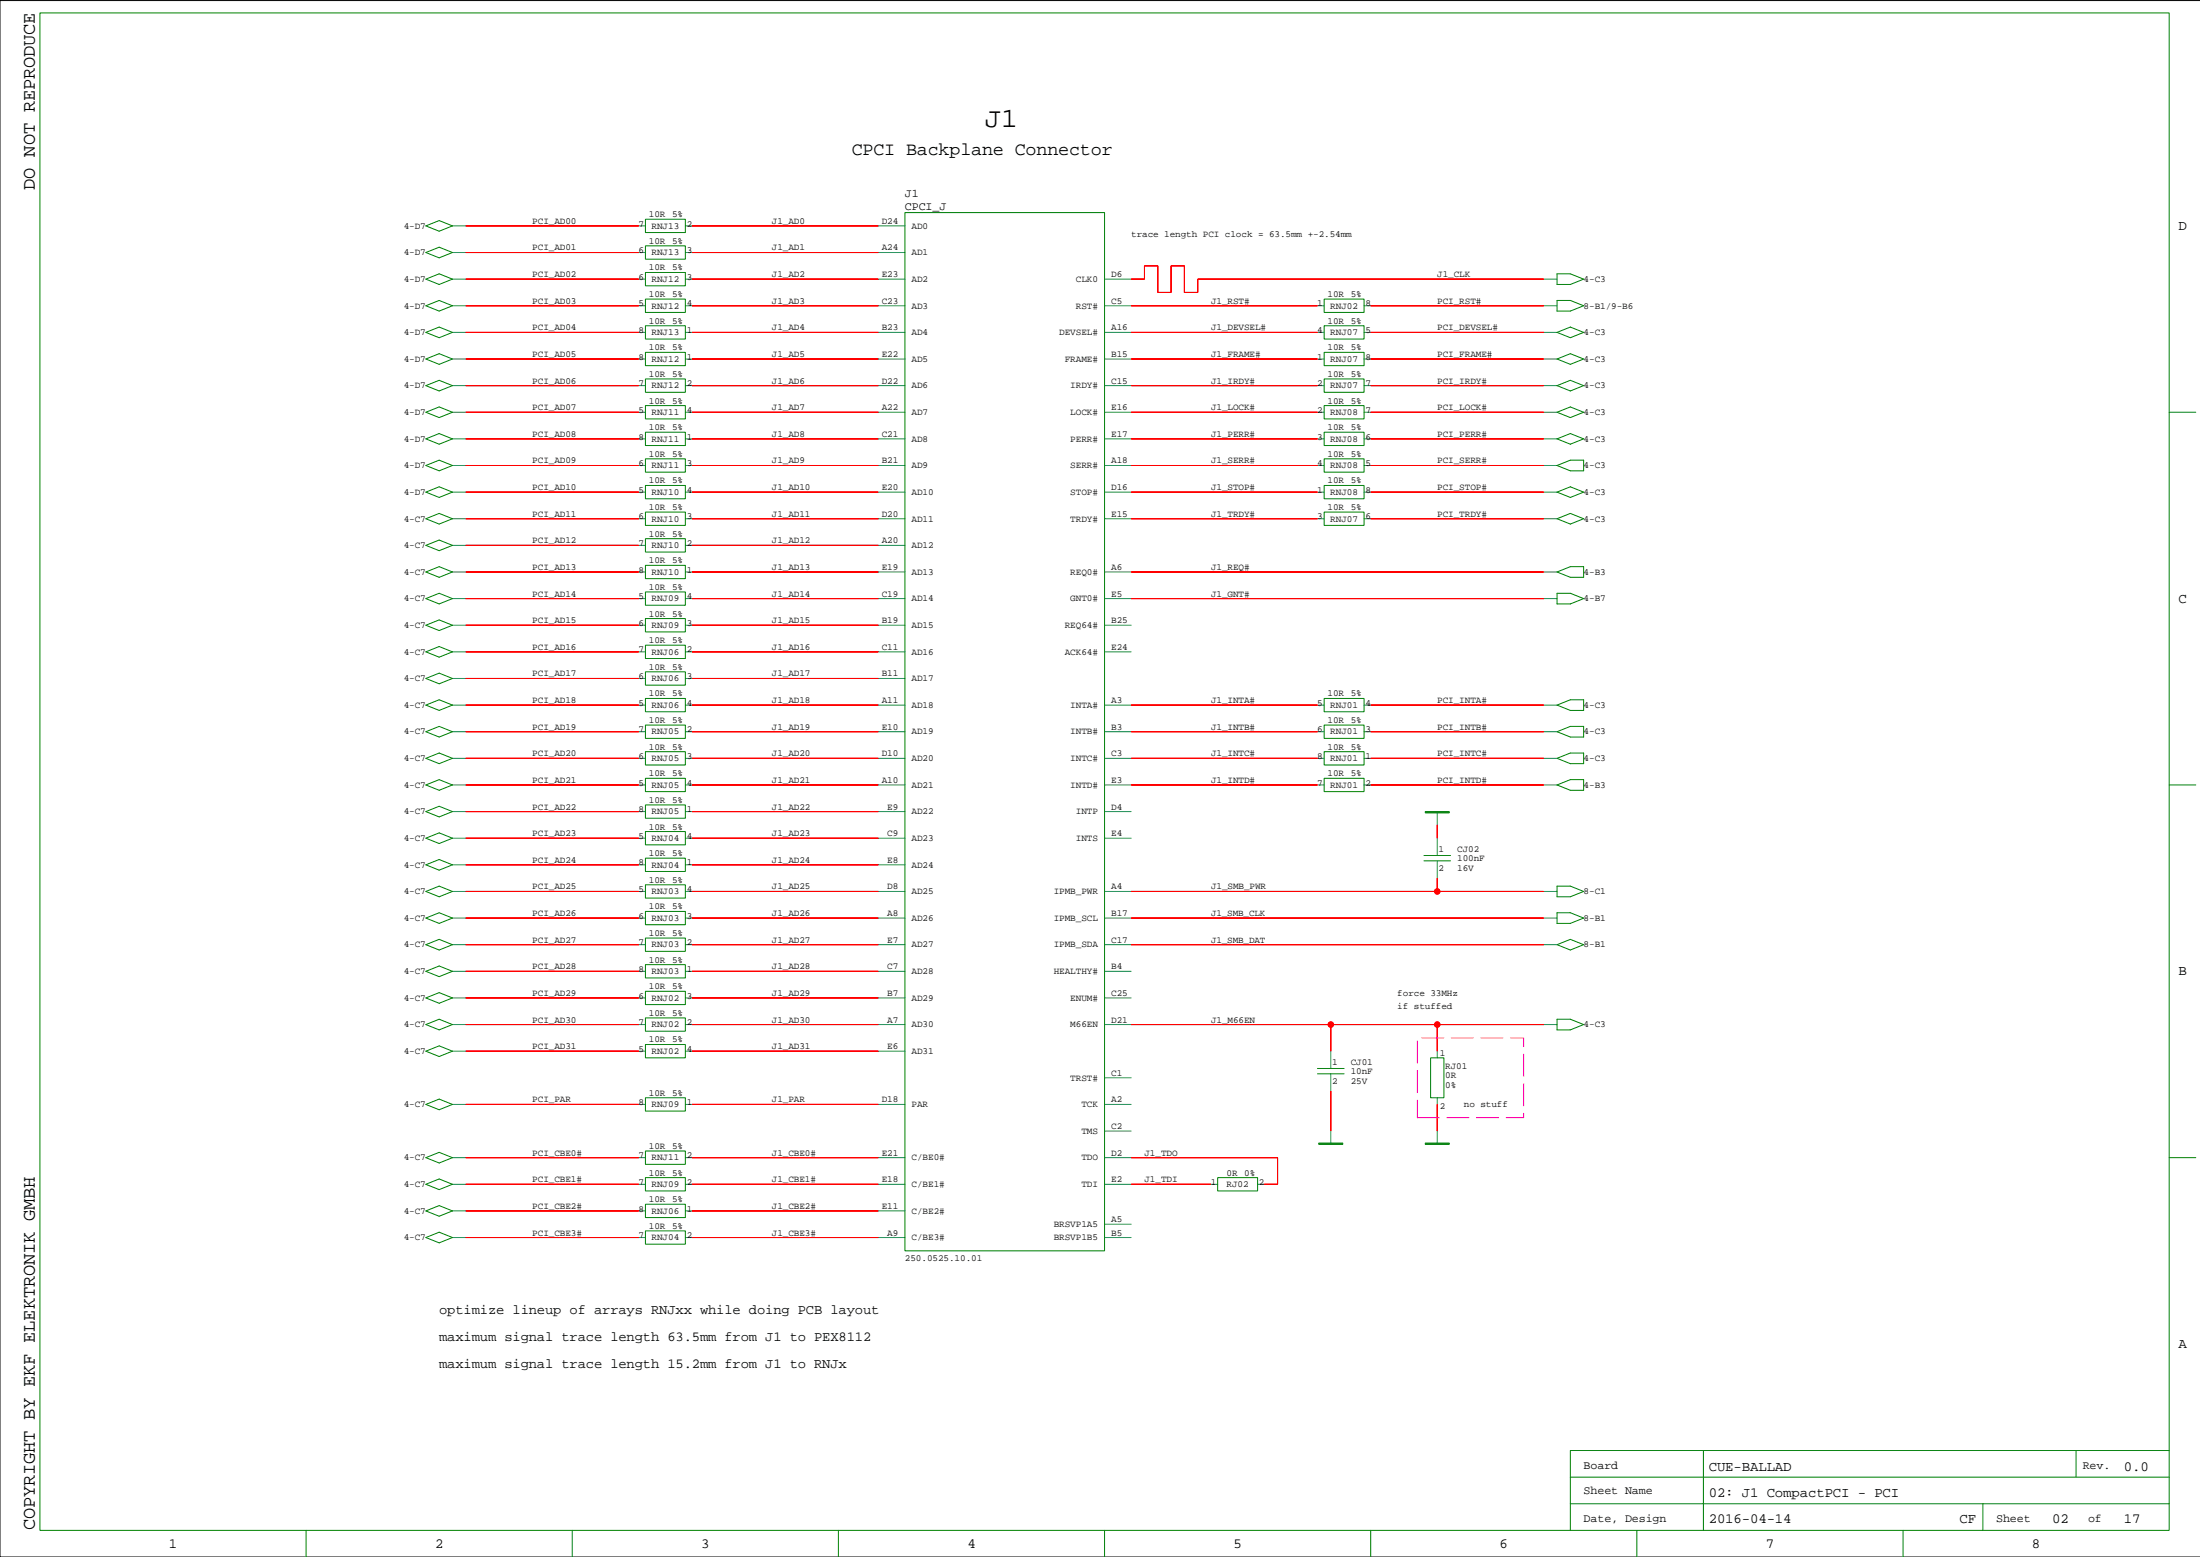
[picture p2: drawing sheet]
<svg xmlns="http://www.w3.org/2000/svg" width="420mm" height="297mm" viewBox="0 0 420 297" stroke-linecap="round" stroke-linejoin="round" font-family="sans-serif">
<path d="M419.9 .1h-419.9v296.9h419.9" fill="none" stroke="#000" stroke-width=".19"/>
<g fill="none" stroke="#008200" stroke-width=".19">
<path d="M7.6 2.5h406.3v289.5h-406.3zM413.9 78.6h5.1M413.9 149.8h5.1M413.9 220.9h5.1M325 276.7v15.3M396.1 276.7v5.1M413.9 276.7h-114.2v15.3M58.4 292v5M109.2 292v5M160 292v5M210.8 292v5M261.6 292v5"/>
<path d="M299.7 281.8h114.2M299.7 286.9h114.2M312.3 292v5M363.1 292v5M378.4 286.9v5.1"/>
</g>
<g fill="none" stroke="#007d7b" stroke-width=".19">
<path d="M86.3 43.1h2.6M86.3 48.2h2.6M86.3 53.3h2.6M86.3 58.3h2.6M294.6 53.3h2.5M294.6 58.3h2.5M86.3 63.4h2.6M86.3 68.5h2.6M86.3 73.6h2.6M86.3 78.6h2.6M294.6 63.4h2.5M294.6 68.5h2.5"/>
<path d="M294.6 73.6h2.5M294.6 78.6h2.5M86.3 83.7h2.6M86.3 88.8h2.6M86.3 93.9h2.6M86.3 99h2.6M294.6 83.7h2.5M294.6 88.8h2.5M294.6 93.9h2.5M294.6 99h2.5M86.3 104h2.6M86.3 109.1h2.6"/>
<path d="M86.3 114.2h2.6M86.3 119.3h2.6M294.6 109.1h2.5M294.6 114.2h2.5M86.3 124.4h2.6M86.3 129.4h2.6M86.3 134.5h2.6M86.3 139.6h2.6M294.6 134.5h2.5M294.6 139.6h2.5M86.3 144.7h2.6M86.3 149.8h2.6"/>
<path d="M86.3 154.8h2.6M86.3 159.9h2.6M294.6 144.7h2.5M294.6 149.8h2.5M86.3 175.1h2.6M86.3 165h2.6M86.3 170.1h2.6M294.6 175.1h2.5M294.6 170.1h2.5M86.3 180.2h2.6M86.3 185.3h2.6M86.3 190.4h2.6"/>
<path d="M86.3 195.5h2.6M294.6 180.2h2.5M294.6 195.5h2.5M86.3 200.5h2.6M86.3 210.7h2.6M86.3 220.9h2.6M86.3 225.9h2.6M86.3 231h2.6M86.3 236.1h2.6"/>
</g>
<g fill="none" stroke="#007d00" stroke-width=".19">
<path d="M81.3 43.1l2.5-1 2.5 1-2.5 1zM81.3 48.2l2.5-1 2.5 1-2.5 1zM81.3 53.3l2.5-1.1 2.5 1.1-2.5 1zM81.3 58.3l2.5-1 2.5 1-2.5 1zM297.1 52.2h2.6l2.5 1.1-2.5 1h-2.6zM297.1 57.3h2.6l2.5 1-2.5 1h-2.6zM81.3 63.4l2.5-1 2.5 1-2.5 1zM81.3 68.5l2.5-1 2.5 1-2.5 1zM81.3 73.6l2.5-1 2.5 1-2.5 1zM81.3 78.6l2.5-1 2.5 1-2.5 1.1zM297.1 63.4l2.6-1 2.5 1-2.5 1zM297.1 68.5l2.6-1 2.5 1-2.5 1z"/>
<path d="M297.1 73.6l2.6-1 2.5 1-2.5 1zM297.1 78.6l2.6-1 2.5 1-2.5 1.1zM81.3 83.7l2.5-1 2.5 1-2.5 1zM81.3 88.8l2.5-1 2.5 1-2.5 1zM81.3 93.9l2.5-1 2.5 1-2.5 1zM81.3 99l2.5-1.1 2.5 1.1-2.5 1zM297.1 83.7l2.6-1 2.5 1-2.5 1zM297.1 88.8l2.6-1h2.5v2h-2.5zM297.1 93.9l2.6-1 2.5 1-2.5 1zM297.1 99l2.6-1.1 2.5 1.1-2.5 1zM81.3 104l2.5-1 2.5 1-2.5 1.1zM81.3 109.1l2.5-1 2.5 1-2.5 1z"/>
<path d="M81.3 114.2l2.5-1 2.5 1-2.5 1zM81.3 119.3l2.5-1 2.5 1-2.5 1zM297.1 113.2h2.6l2.5 1-2.5 1h-2.6zM297.1 109.1l2.6-1h2.5v2h-2.5zM81.3 124.4l2.5-1.1 2.5 1.1-2.5 1zM81.3 129.4l2.5-1 2.5 1-2.5 1.1zM81.3 134.5l2.5-1 2.5 1-2.5 1zM81.3 139.6l2.5-1 2.5 1-2.5 1zM297.1 134.5l2.6-1h2.5v2h-2.5zM297.1 139.6l2.6-1h2.5v2h-2.5zM81.3 144.7l2.5-1 2.5 1-2.5 1zM81.3 149.8l2.5-1.1 2.5 1.1-2.5 1z"/>
<path d="M81.3 154.8l2.5-1 2.5 1-2.5 1zM81.3 159.9l2.5-1 2.5 1-2.5 1zM297.1 144.7l2.6-1h2.5v2h-2.5zM297.1 149.8l2.6-1.1h2.5v2.1h-2.5zM81.3 165l2.5-1 2.5 1-2.5 1zM81.3 170.1l2.5-1 2.5 1-2.5 1zM81.3 175.1l2.5-1 2.5 1-2.5 1.1zM297.1 169.1h2.6l2.5 1-2.5 1h-2.6zM297.1 174.1h2.6l2.5 1-2.5 1.1h-2.6zM81.3 180.2l2.5-1 2.5 1-2.5 1zM81.3 185.3l2.5-1 2.5 1-2.5 1zM81.3 190.4l2.5-1 2.5 1-2.5 1z"/>
<path d="M81.3 195.5l2.5-1.1 2.5 1.1-2.5 1zM297.1 194.4h2.6l2.5 1.1-2.5 1h-2.6zM297.1 180.2l2.6-1 2.5 1-2.5 1zM81.3 200.5l2.5-1 2.5 1-2.5 1.1zM81.3 210.7l2.5-1 2.5 1-2.5 1zM81.3 220.9l2.5-1.1 2.5 1.1-2.5 1zM81.3 225.9l2.5-1 2.5 1-2.5 1.1zM81.3 231l2.5-1 2.5 1-2.5 1zM81.3 236.1l2.5-1 2.5 1-2.5 1z"/>
</g>
<g fill="none" stroke="#008080" stroke-width=".19">
<path d="M121.9 43.1h1.3M121.9 48.2h1.3M121.9 53.3h1.3M121.9 58.3h1.3M130.8 43.1h1.3M130.8 48.2h1.3M130.8 53.3h1.3M130.8 58.3h1.3M167.6 43.1h5.1M167.6 48.2h5.1M167.6 53.3h5.1M167.6 58.3h5.1"/>
<path d="M210.8 53.3h5.1M210.8 58.3h5.1M251.4 58.3h1.3M260.3 58.3h1.3M121.9 63.4h1.3M121.9 68.5h1.3M121.9 73.6h1.3M121.9 78.6h1.3M130.8 63.4h1.3M130.8 68.5h1.3M130.8 73.6h1.3M130.8 78.6h1.3"/>
<path d="M167.6 63.4h5.1M167.6 68.5h5.1M167.6 73.6h5.1M167.6 78.6h5.1M210.8 63.4h5.1M210.8 68.5h5.1M210.8 73.6h5.1M210.8 78.6h5.1M251.4 63.4h1.3M251.4 68.5h1.3M251.4 73.6h1.3M251.4 78.6h1.3"/>
<path d="M260.3 63.4h1.3M260.3 68.5h1.3M260.3 73.6h1.3M260.3 78.6h1.3M121.9 83.7h1.3M121.9 88.8h1.3M121.9 93.9h1.3M121.9 99h1.3M130.8 83.7h1.3M130.8 88.8h1.3M130.8 93.9h1.3M130.8 99h1.3"/>
<path d="M167.6 83.7h5.1M167.6 88.8h5.1M167.6 93.9h5.1M167.6 99h5.1M210.8 83.7h5.1M210.8 88.8h5.1M210.8 93.9h5.1M210.8 99h5.1M251.4 83.7h1.3M251.4 88.8h1.3M251.4 93.9h1.3M251.4 99h1.3"/>
<path d="M260.3 83.7h1.3M260.3 88.8h1.3M260.3 93.9h1.3M260.3 99h1.3M121.9 104h1.3M121.9 109.1h1.3M121.9 114.2h1.3M121.9 119.3h1.3M130.8 104h1.3M130.8 109.1h1.3M130.8 114.2h1.3M130.8 119.3h1.3"/>
<path d="M167.6 104h5.1M167.6 109.1h5.1M167.6 114.2h5.1M167.6 119.3h5.1M210.8 109.1h5.1M210.8 114.2h5.1M210.8 119.3h5.1M121.9 124.4h1.3M121.9 129.4h1.3M121.9 134.5h1.3M121.9 139.6h1.3M130.8 124.4h1.3"/>
<path d="M130.8 129.4h1.3M130.8 134.5h1.3M130.8 139.6h1.3M167.6 124.4h5.1M167.6 129.4h5.1M167.6 134.5h5.1M167.6 139.6h5.1M210.8 124.4h5.1M210.8 134.5h5.1M210.8 139.6h5.1M251.4 134.5h1.3M251.4 139.6h1.3"/>
<path d="M260.3 134.5h1.3M260.3 139.6h1.3M121.9 144.7h1.3M121.9 149.8h1.3M121.9 154.8h1.3M121.9 159.9h1.3M130.8 144.7h1.3M130.8 149.8h1.3M130.8 154.8h1.3M130.8 159.9h1.3M167.6 144.7h5.1M167.6 149.8h5.1"/>
<path d="M167.6 154.8h5.1M167.6 159.9h5.1M210.8 144.7h5.1M210.8 149.8h5.1M210.8 154.8h5.1M210.8 159.9h5.1M251.4 144.7h1.3M251.4 149.8h1.3M260.3 144.7h1.3M260.3 149.8h1.3M274.3 155.1v2.3M274.3 159.9v3.3"/>
<path d="M121.9 165h1.3M121.9 170.1h1.3M121.9 175.1h1.3M130.8 165h1.3M130.8 170.1h1.3M130.8 175.1h1.3M167.6 165h5.1M167.6 170.1h5.1M167.6 175.1h5.1M210.8 170.1h5.1M210.8 175.1h5.1M274.3 164.2v3.3"/>
<path d="M121.9 195.5h1.3M121.9 180.2h1.3M121.9 185.3h1.3M121.9 190.4h1.3M130.8 195.5h1.3M130.8 180.2h1.3M130.8 185.3h1.3M130.8 190.4h1.3M167.6 195.5h5.1M167.6 180.2h5.1M167.6 185.3h5.1M167.6 190.4h5.1"/>
<path d="M210.8 195.5h5.1M210.8 180.2h5.1M210.8 185.3h5.1M210.8 190.4h5.1M121.9 200.5h1.3M121.9 210.7h1.3M130.8 200.5h1.3M130.8 210.7h1.3M167.6 200.5h5.1M167.6 210.7h5.1M210.8 210.7h5.1M210.8 205.6h5.1"/>
<path d="M210.8 215.8h5.1M253.9 200.5v3.3M253.9 204.9v3.3M253.9 215.8v2.3M274.3 200.5v1.3M274.3 209.4v1.3M274.3 215.8v2.3M121.9 236.1h1.3M121.9 220.9h1.3M121.9 225.9h1.3M121.9 231h1.3M130.8 236.1h1.3"/>
<path d="M130.8 220.9h1.3M130.8 225.9h1.3M130.8 231h1.3M167.6 236.1h5.1M167.6 220.9h5.1M167.6 225.9h5.1M167.6 231h5.1M210.8 236.1h5.1M210.8 233.6h5.1M210.8 220.9h5.1M210.8 225.9h5.1M231.1 225.9h1.3"/>
<path d="M240 225.9h1.2"/>
</g>
<g fill="none" stroke="#008000" stroke-width=".19">
<path d="M123.2 41.8h7.6v2.6h-7.6zM123.2 46.9h7.6v2.5h-7.6zM123.2 52h7.6v2.5h-7.6zM123.2 57.1h7.6v2.5h-7.6zM172.7 40.6h38.1v198h-38.1zM252.7 57.1h7.6v2.5h-7.6zM123.2 62.1h7.6v2.6h-7.6zM123.2 67.2h7.6v2.6h-7.6zM123.2 72.3h7.6v2.5h-7.6zM123.2 77.4h7.6v2.5h-7.6zM252.7 62.1h7.6v2.6h-7.6zM252.7 77.4h7.6v2.5h-7.6z"/>
<path d="M252.7 67.2h7.6v2.6h-7.6zM252.7 72.3h7.6v2.5h-7.6zM123.2 87.5h7.6v2.6h-7.6zM123.2 92.6h7.6v2.6h-7.6zM123.2 97.7h7.6v2.5h-7.6zM123.2 82.5h7.6v2.5h-7.6zM252.7 92.6h7.6v2.6h-7.6zM252.7 97.7h7.6v2.5h-7.6zM252.7 82.5h7.6v2.5h-7.6zM252.7 87.5h7.6v2.6h-7.6zM123.2 102.8h7.6v2.5h-7.6zM123.2 107.9h7.6v2.5h-7.6z"/>
<path d="M123.2 112.9h7.6v2.6h-7.6zM123.2 118h7.6v2.5h-7.6zM123.2 128.2h7.6v2.5h-7.6zM123.2 123.1h7.6v2.5h-7.6zM123.2 138.3h7.6v2.6h-7.6zM123.2 133.2h7.6v2.6h-7.6zM252.7 133.2h7.6v2.6h-7.6zM252.7 138.3h7.6v2.6h-7.6zM123.2 148.5h7.6v2.5h-7.6zM123.2 143.4h7.6v2.5h-7.6zM123.2 153.6h7.6v2.5h-7.6zM123.2 158.6h7.6v2.6h-7.6z"/>
<path d="M252.7 148.5h7.6v2.5h-7.6zM252.7 143.4h7.6v2.5h-7.6zM123.2 168.8h7.6v2.5h-7.6zM123.2 173.9h7.6v2.5h-7.6zM123.2 179h7.6v2.5h-7.6zM123.2 163.7h7.6v2.6h-7.6zM271.7 164.2h5.1M271.7 163.2h5.1M123.2 184h7.6v2.6h-7.6zM123.2 189.1h7.6v2.6h-7.6zM123.2 194.2h7.6v2.5h-7.6zM123.2 199.3h7.6v2.5h-7.6z"/>
<path d="M123.2 219.6h7.6v2.5h-7.6zM123.2 209.4h7.6v2.6h-7.6zM251.4 204.9h5.1M251.4 203.8h5.1M273 201.8h2.5v7.6h-2.5zM123.2 229.7h7.6v2.6h-7.6zM123.2 234.8h7.6v2.6h-7.6zM123.2 224.7h7.6v2.5h-7.6zM232.4 224.7h7.6v2.5h-7.6z"/>
</g>
<g fill="#008000" stroke="#008000" stroke-width=".19">
<path d="M251.7 218.1h4.5v.2h-4.5z" fill-rule="evenodd"/>
<path d="M272 218.1h4.5v.2h-4.5z" fill-rule="evenodd"/>
<path d="M272 154.8h4.5v.3h-4.5z" fill-rule="evenodd"/>
</g>
<g fill="#f00" stroke="#f00" stroke-width=".19">
<path d="M253.9 208.2v7.6z" fill-rule="evenodd"/>
<path d="M274.3 210.7v5.1z" fill-rule="evenodd"/>
<path d="M274.3 157.4v2.5z" fill-rule="evenodd"/>
<path d="M88.9 43.1h33z" fill-rule="evenodd"/>
<path d="M88.9 48.2h33z" fill-rule="evenodd"/>
<path d="M88.9 53.3h33z" fill-rule="evenodd"/>
<path d="M88.9 58.3h33z" fill-rule="evenodd"/>
<path d="M88.9 63.4h33z" fill-rule="evenodd"/>
<path d="M88.9 68.5h33z" fill-rule="evenodd"/>
<path d="M88.9 73.6h33z" fill-rule="evenodd"/>
<path d="M88.9 78.6h33z" fill-rule="evenodd"/>
<path d="M88.9 83.7h33z" fill-rule="evenodd"/>
<path d="M88.9 88.8h33z" fill-rule="evenodd"/>
<path d="M88.9 93.9h33z" fill-rule="evenodd"/>
<path d="M88.9 99h33z" fill-rule="evenodd"/>
<path d="M88.9 104h33z" fill-rule="evenodd"/>
<path d="M88.9 109.1h33z" fill-rule="evenodd"/>
<path d="M88.9 114.2h33z" fill-rule="evenodd"/>
<path d="M88.9 119.3h33z" fill-rule="evenodd"/>
<path d="M88.9 124.4h33z" fill-rule="evenodd"/>
<path d="M88.9 129.4h33z" fill-rule="evenodd"/>
<path d="M88.9 134.5h33z" fill-rule="evenodd"/>
<path d="M88.9 139.6h33z" fill-rule="evenodd"/>
<path d="M88.9 144.7h33z" fill-rule="evenodd"/>
<path d="M88.9 149.8h33z" fill-rule="evenodd"/>
<path d="M88.9 154.8h33z" fill-rule="evenodd"/>
<path d="M88.9 159.9h33z" fill-rule="evenodd"/>
<path d="M88.9 165h33z" fill-rule="evenodd"/>
<path d="M88.9 170.1h33z" fill-rule="evenodd"/>
<path d="M88.9 175.1h33z" fill-rule="evenodd"/>
<path d="M88.9 180.2h33z" fill-rule="evenodd"/>
<path d="M88.9 185.3h33z" fill-rule="evenodd"/>
<path d="M88.9 190.4h33z" fill-rule="evenodd"/>
<path d="M88.9 195.5h33z" fill-rule="evenodd"/>
<path d="M88.9 200.5h33z" fill-rule="evenodd"/>
<path d="M88.9 220.9h33z" fill-rule="evenodd"/>
<path d="M88.9 225.9h33z" fill-rule="evenodd"/>
<path d="M88.9 231h33z" fill-rule="evenodd"/>
<path d="M88.9 236.1h33z" fill-rule="evenodd"/>
<path d="M88.9 210.7h33z" fill-rule="evenodd"/>
<path d="M261.6 68.5h33z" fill-rule="evenodd"/>
<path d="M261.6 73.6h33z" fill-rule="evenodd"/>
<path d="M261.6 99h33z" fill-rule="evenodd"/>
<path d="M261.6 93.9h33z" fill-rule="evenodd"/>
<path d="M261.6 63.4h33z" fill-rule="evenodd"/>
<path d="M261.6 83.7h33z" fill-rule="evenodd"/>
<path d="M261.6 78.6h33z" fill-rule="evenodd"/>
<path d="M261.6 88.8h33z" fill-rule="evenodd"/>
<path d="M228.5 53.3h66.1z" fill-rule="evenodd"/>
<path d="M228.5 53.3v2.5z" fill-rule="evenodd"/>
<path d="M215.9 53.3h2.5z" fill-rule="evenodd"/>
<path d="M218.4 50.7v2.6z" fill-rule="evenodd"/>
<path d="M218.4 50.7h2.5z" fill-rule="evenodd"/>
<path d="M220.9 50.7v5.1z" fill-rule="evenodd"/>
<path d="M220.9 55.8h2.6z" fill-rule="evenodd"/>
<path d="M223.5 50.7v5.1z" fill-rule="evenodd"/>
<path d="M223.5 50.7h2.5z" fill-rule="evenodd"/>
<path d="M226 50.7v5.1z" fill-rule="evenodd"/>
<path d="M226 55.8h2.5z" fill-rule="evenodd"/>
<path d="M261.6 58.3h33z" fill-rule="evenodd"/>
<path d="M261.6 134.5h33z" fill-rule="evenodd"/>
<path d="M261.6 139.6h33z" fill-rule="evenodd"/>
<path d="M261.6 144.7h33z" fill-rule="evenodd"/>
<path d="M261.6 149.8h33z" fill-rule="evenodd"/>
<path d="M132.1 43.1h35.5z" fill-rule="evenodd"/>
<path d="M132.1 48.2h35.5z" fill-rule="evenodd"/>
<path d="M132.1 53.3h35.5z" fill-rule="evenodd"/>
<path d="M132.1 58.3h35.5z" fill-rule="evenodd"/>
<path d="M132.1 63.4h35.5z" fill-rule="evenodd"/>
<path d="M132.1 68.5h35.5z" fill-rule="evenodd"/>
<path d="M132.1 73.6h35.5z" fill-rule="evenodd"/>
<path d="M132.1 78.6h35.5z" fill-rule="evenodd"/>
<path d="M132.1 83.7h35.5z" fill-rule="evenodd"/>
<path d="M132.1 88.8h35.5z" fill-rule="evenodd"/>
<path d="M132.1 93.9h35.5z" fill-rule="evenodd"/>
<path d="M132.1 99h35.5z" fill-rule="evenodd"/>
<path d="M132.1 104h35.5z" fill-rule="evenodd"/>
<path d="M132.1 109.1h35.5z" fill-rule="evenodd"/>
<path d="M132.1 114.2h35.5z" fill-rule="evenodd"/>
<path d="M132.1 119.3h35.5z" fill-rule="evenodd"/>
<path d="M132.1 124.4h35.5z" fill-rule="evenodd"/>
<path d="M132.1 129.4h35.5z" fill-rule="evenodd"/>
<path d="M132.1 134.5h35.5z" fill-rule="evenodd"/>
<path d="M132.1 139.6h35.5z" fill-rule="evenodd"/>
<path d="M132.1 144.7h35.5z" fill-rule="evenodd"/>
<path d="M132.1 149.8h35.5z" fill-rule="evenodd"/>
<path d="M132.1 154.8h35.5z" fill-rule="evenodd"/>
<path d="M132.1 159.9h35.5z" fill-rule="evenodd"/>
<path d="M132.1 165h35.5z" fill-rule="evenodd"/>
<path d="M132.1 175.1h35.5z" fill-rule="evenodd"/>
<path d="M132.1 180.2h35.5z" fill-rule="evenodd"/>
<path d="M132.1 185.3h35.5z" fill-rule="evenodd"/>
<path d="M132.1 190.4h35.5z" fill-rule="evenodd"/>
<path d="M132.1 195.5h35.5z" fill-rule="evenodd"/>
<path d="M132.1 200.5h35.5z" fill-rule="evenodd"/>
<path d="M132.1 210.7h35.5z" fill-rule="evenodd"/>
<path d="M132.1 220.9h35.5z" fill-rule="evenodd"/>
<path d="M132.1 225.9h35.5z" fill-rule="evenodd"/>
<path d="M132.1 231h35.5z" fill-rule="evenodd"/>
<path d="M132.1 236.1h35.5z" fill-rule="evenodd"/>
<path d="M215.9 220.9h27.9z" fill-rule="evenodd"/>
<path d="M243.8 220.9v5z" fill-rule="evenodd"/>
<path d="M241.2 225.9h2.6z" fill-rule="evenodd"/>
<path d="M215.9 225.9h15.2z" fill-rule="evenodd"/>
<path d="M215.9 134.5h35.5z" fill-rule="evenodd"/>
<path d="M215.9 139.6h35.5z" fill-rule="evenodd"/>
<path d="M215.9 144.7h35.5z" fill-rule="evenodd"/>
<path d="M215.9 149.8h35.5z" fill-rule="evenodd"/>
<path d="M215.9 58.3h35.5z" fill-rule="evenodd"/>
<path d="M215.9 63.4h35.5z" fill-rule="evenodd"/>
<path d="M215.9 68.5h35.5z" fill-rule="evenodd"/>
<path d="M215.9 73.6h35.5z" fill-rule="evenodd"/>
<path d="M215.9 78.6h35.5z" fill-rule="evenodd"/>
<path d="M215.9 83.7h35.5z" fill-rule="evenodd"/>
<path d="M215.9 88.8h35.5z" fill-rule="evenodd"/>
<path d="M215.9 93.9h35.5z" fill-rule="evenodd"/>
<path d="M215.9 99h35.5z" fill-rule="evenodd"/>
<path d="M215.9 109.1h78.7z" fill-rule="evenodd"/>
<path d="M215.9 114.2h78.7z" fill-rule="evenodd"/>
<path d="M253.9 195.5v5z" fill-rule="evenodd"/>
<path d="M215.9 195.5h38z" fill-rule="evenodd"/>
<path d="M253.9 195.5h20.4z" fill-rule="evenodd"/>
<path d="M274.3 195.5h20.3z" fill-rule="evenodd"/>
<path d="M274.3 195.5v5z" fill-rule="evenodd"/>
<path d="M132.1 170.1h35.5z" fill-rule="evenodd"/>
<path d="M215.9 175.1h78.7z" fill-rule="evenodd"/>
<path d="M215.9 180.2h78.7z" fill-rule="evenodd"/>
<path d="M215.9 170.1h58.4z" fill-rule="evenodd"/>
<path d="M274.3 170.1h20.3z" fill-rule="evenodd"/>
<path d="M274.3 167.5v2.6z" fill-rule="evenodd"/>
<circle cx="253.9" cy="195.5" r=".51"/>
<circle cx="274.3" cy="195.5" r=".51"/>
<circle cx="274.3" cy="170.1" r=".51"/>
</g>
<g fill="none" stroke="#f00" stroke-width=".19">
<path d="M88.9 43.1h33M88.9 48.2h33M88.9 53.3h33M88.9 58.3h33M132.1 43.1h35.5M132.1 48.2h35.5M132.1 53.3h35.5M132.1 58.3h35.5M215.9 53.3h2.5v-2.6h2.5v5.1h2.6v-5.1h2.5v5.1h2.5v-2.5h66.1M215.9 58.3h35.5M261.6 58.3h33M88.9 63.4h33"/>
<path d="M88.9 68.5h33M88.9 73.6h33M88.9 78.6h33M132.1 63.4h35.5M132.1 68.5h35.5M132.1 73.6h35.5M132.1 78.6h35.5M215.9 63.4h35.5M215.9 68.5h35.5M215.9 73.6h35.5M215.9 78.6h35.5M261.6 63.4h33"/>
<path d="M261.6 68.5h33M261.6 73.6h33M261.6 78.6h33M88.9 83.7h33M88.9 88.8h33M88.9 93.9h33M88.9 99h33M132.1 83.7h35.5M132.1 88.8h35.5M132.1 93.9h35.5M132.1 99h35.5M215.9 83.7h35.5"/>
<path d="M215.9 88.8h35.5M215.9 93.9h35.5M215.9 99h35.5M261.6 83.7h33M261.6 88.8h33M261.6 93.9h33M261.6 99h33M88.9 104h33M88.9 109.1h33M88.9 114.2h33M88.9 119.3h33M132.1 104h35.5"/>
<path d="M132.1 109.1h35.5M132.1 114.2h35.5M132.1 119.3h35.5M215.9 109.1h78.7M215.9 114.2h78.7M88.9 124.4h33M88.9 129.4h33M88.9 134.5h33M88.9 139.6h33M132.1 124.4h35.5M132.1 129.4h35.5M132.1 134.5h35.5"/>
<path d="M132.1 139.6h35.5M215.9 134.5h35.5M215.9 139.6h35.5M261.6 134.5h33M261.6 139.6h33M88.9 144.7h33M88.9 149.8h33M88.9 154.8h33M88.9 159.9h33M132.1 144.7h35.5M132.1 149.8h35.5M132.1 154.8h35.5"/>
<path d="M132.1 159.9h35.5M215.9 144.7h35.5M215.9 149.8h35.5M261.6 144.7h33M261.6 149.8h33M274.3 157.4v2.5M88.9 165h33M88.9 170.1h33M88.9 175.1h33M132.1 165h35.5M132.1 170.1h35.5M132.1 175.1h35.5"/>
<path d="M215.9 170.1h78.7M215.9 175.1h78.7M274.3 167.5v2.6M88.9 180.2h33M88.9 185.3h33M88.9 190.4h33M88.9 195.5h33M132.1 180.2h35.5M132.1 185.3h35.5M132.1 190.4h35.5M132.1 195.5h35.5M215.9 180.2h78.7"/>
<path d="M215.9 195.5h78.7M253.9 195.5v5M274.3 195.5v5M88.9 200.5h33M88.9 210.7h33M132.1 200.5h35.5M132.1 210.7h35.5M253.9 208.2v7.6M274.3 210.7v5.1M88.9 220.9h33M88.9 225.9h33M88.9 231h33"/>
<path d="M88.9 236.1h33M132.1 220.9h35.5M132.1 225.9h35.5M132.1 231h35.5M132.1 236.1h35.5M215.9 220.9h27.9v5h-2.6M215.9 225.9h15.2"/>
<circle cx="274.3" cy="170.1" r=".51"/>
<circle cx="253.9" cy="195.5" r=".51"/>
<circle cx="274.3" cy="195.5" r=".51"/>
</g>
<path d="M270.4 198h20.4v15.2h-20.4z" fill="none" stroke="#f0f" stroke-width=".19" stroke-dasharray="4.2 1.4"/>
<text font-size="5.3" x="187.9" y="24.2">J1</text>
<g font-size="3.6">
<text x="6.6" y="36.2" transform="rotate(-90 6.6 36.2)">DO NOT REPRODUCE</text>
<text x="6.6" y="292" transform="rotate(-90 6.6 292)">COPYRIGHT BY EKF ELEKTRONIK GMBH</text>
</g>
<text font-size="3.5" x="162.5" y="29.6">CPCI Backplane Connector</text>
<g font-size="2.7">
<text x="415.7" y="43.9">D</text>
<text x="415.7" y="115">C</text>
<text x="415.7" y="186.1">B</text>
<text x="415.7" y="257.2">A</text>
<text x="326.1" y="280.6">CUE-BALLAD</text>
<text x="405.3" y="280.6">0.0</text>
<text x="326.1" y="285.6">02: J1 CompactPCI - PCI</text>
<text x="326.1" y="290.5">2016-04-14</text>
<text x="373.9" y="290.5">CF</text>
<text x="391.6" y="290.5">02</text>
<text x="405.3" y="290.5">17</text>
<text x="32.2" y="295.3">1</text>
<text x="83" y="295.3">2</text>
<text x="133.8" y="295.3">3</text>
<text x="184.6" y="295.3">4</text>
<text x="235.4" y="295.3">5</text>
<text x="286.2" y="295.3">6</text>
<text x="337" y="295.3">7</text>
<text x="387.7" y="295.3">8</text>
</g>
<g font-size="2.6">
<text x="83.8" y="250.8">optimize lineup of arrays RNJxx while doing PCB layout</text>
<text x="83.8" y="255.8">maximum signal trace length 63.5mm from J1 to PEX8112</text>
<text x="83.8" y="260.9">maximum signal trace length 15.2mm from J1 to RNJx</text>
</g>
<g font-size="2.2">
<text x="172.7" y="40.1">CPCI_J</text>
<text x="172.7" y="37.5">J1</text>
<text x="302.2" y="280.2">Board</text>
<text x="397.4" y="280.2">Rev.</text>
<text x="302.2" y="285">Sheet Name</text>
<text x="302.2" y="290.3">Date, Design</text>
<text x="380.9" y="290.3">Sheet</text>
<text x="398.4" y="290.3">of</text>
</g>
<g font-size="1.8">
<text x="123.8" y="41.4">10R</text>
<text x="128.2" y="41.4">5%</text>
<text x="77" y="43.6">4-D7</text>
<text x="101.6" y="42.7">PCI_AD00</text>
<text x="101.6" y="47.8">PCI_AD01</text>
<text x="121.9" y="43.2">7</text>
<text x="123.8" y="46.5">10R</text>
<text x="124.3" y="43.6">RNJ13</text>
<text x="128.2" y="46.5">5%</text>
<text x="131" y="43.2">2</text>
<text x="147.3" y="42.7">J1_AD0</text>
<text x="147.3" y="47.8">J1_AD1</text>
<text x="168.3" y="47.8">A24</text>
<text x="168.3" y="42.7">D24</text>
<text x="174" y="43.6">AD0</text>
<text x="215.9" y="45.2">trace length PCI clock = 63.5mm +-2.54mm</text>
<text x="77" y="48.7">4-D7</text>
<text x="77" y="53.8">4-D7</text>
<text x="101.6" y="52.9">PCI_AD02</text>
<text x="121.9" y="48.3">6</text>
<text x="121.9" y="53.4">6</text>
<text x="123.8" y="51.6">10R</text>
<text x="124.3" y="48.7">RNJ13</text>
<text x="124.3" y="53.8">RNJ12</text>
<text x="128.2" y="51.6">5%</text>
<text x="131" y="48.3">3</text>
<text x="131" y="53.4">3</text>
<text x="147.3" y="52.9">J1_AD2</text>
<text x="168.3" y="52.9">E23</text>
<text x="174" y="48.7">AD1</text>
<text x="174" y="53.8">AD2</text>
<text x="205.3" y="53.8">CLK0</text>
<text x="212" y="52.9">D6</text>
<text x="274.3" y="52.9">J1_CLK</text>
<text x="302.2" y="53.8">4-C3</text>
<text x="77" y="58.9">4-D7</text>
<text x="101.6" y="57.9">PCI_AD03</text>
<text x="121.9" y="58.5">5</text>
<text x="123.8" y="56.7">10R</text>
<text x="124.3" y="58.9">RNJ12</text>
<text x="128.2" y="56.7">5%</text>
<text x="131" y="58.5">4</text>
<text x="147.3" y="57.9">J1_AD3</text>
<text x="168.3" y="57.9">C23</text>
<text x="174" y="58.9">AD3</text>
<text x="205.3" y="58.9">RST#</text>
<text x="212" y="57.9">C5</text>
<text x="231.1" y="57.9">J1_RST#</text>
<text x="251.4" y="58.5">1</text>
<text x="253.3" y="56.7">10R</text>
<text x="253.8" y="58.9">RNJ02</text>
<text x="257.8" y="56.7">5%</text>
<text x="260.5" y="58.5">8</text>
<text x="274.3" y="57.9">PCI_RST#</text>
<text x="302.2" y="58.9">8-B1/9-B6</text>
<text x="77" y="63.9">4-D7</text>
<text x="101.6" y="63">PCI_AD04</text>
<text x="121.9" y="63.5">8</text>
<text x="123.8" y="61.8">10R</text>
<text x="124.3" y="63.9">RNJ13</text>
<text x="128.2" y="61.8">5%</text>
<text x="131" y="63.5">1</text>
<text x="147.3" y="63">J1_AD4</text>
<text x="168.3" y="63">B23</text>
<text x="174" y="63.9">AD4</text>
<text x="202.1" y="63.9">DEVSEL#</text>
<text x="212" y="63">A16</text>
<text x="231.1" y="63">J1_DEVSEL#</text>
<text x="251.4" y="63.5">4</text>
<text x="253.3" y="61.8">10R</text>
<text x="253.8" y="63.9">RNJ07</text>
<text x="257.8" y="61.8">5%</text>
<text x="260.5" y="63.5">5</text>
<text x="274.3" y="63">PCI_DEVSEL#</text>
<text x="302.2" y="63.9">4-C3</text>
<text x="77" y="69">4-D7</text>
<text x="101.6" y="68.1">PCI_AD05</text>
<text x="121.9" y="68.6">8</text>
<text x="123.8" y="66.8">10R</text>
<text x="123.8" y="71.9">10R</text>
<text x="124.3" y="69">RNJ12</text>
<text x="128.2" y="66.8">5%</text>
<text x="128.2" y="71.9">5%</text>
<text x="131" y="68.6">1</text>
<text x="147.3" y="68.1">J1_AD5</text>
<text x="168.3" y="68.1">E22</text>
<text x="174" y="69">AD5</text>
<text x="203.2" y="69">FRAME#</text>
<text x="212" y="68.1">B15</text>
<text x="231.1" y="68.1">J1_FRAME#</text>
<text x="251.4" y="68.6">1</text>
<text x="253.3" y="66.8">10R</text>
<text x="253.3" y="71.9">10R</text>
<text x="253.8" y="69">RNJ07</text>
<text x="257.8" y="66.8">5%</text>
<text x="257.8" y="71.9">5%</text>
<text x="260.5" y="68.6">8</text>
<text x="274.3" y="68.1">PCI_FRAME#</text>
<text x="302.2" y="69">4-C3</text>
<text x="77" y="74.1">4-D7</text>
<text x="101.6" y="73.2">PCI_AD06</text>
<text x="121.9" y="73.7">7</text>
<text x="123.8" y="77">10R</text>
<text x="124.3" y="74.1">RNJ12</text>
<text x="128.2" y="77">5%</text>
<text x="131" y="73.7">2</text>
<text x="147.3" y="73.2">J1_AD6</text>
<text x="168.3" y="73.2">D22</text>
<text x="174" y="74.1">AD6</text>
<text x="204.2" y="74.1">IRDY#</text>
<text x="212" y="73.2">C15</text>
<text x="231.1" y="73.2">J1_IRDY#</text>
<text x="251.4" y="73.7">2</text>
<text x="253.3" y="77">10R</text>
<text x="253.8" y="74.1">RNJ07</text>
<text x="257.8" y="77">5%</text>
<text x="260.5" y="73.7">7</text>
<text x="274.3" y="73.2">PCI_IRDY#</text>
<text x="302.2" y="74.1">4-C3</text>
<text x="77" y="79.2">4-D7</text>
<text x="101.6" y="78.3">PCI_AD07</text>
<text x="101.6" y="83.3">PCI_AD08</text>
<text x="121.9" y="78.8">5</text>
<text x="121.9" y="83.8">8</text>
<text x="123.8" y="82.1">10R</text>
<text x="124.3" y="79.2">RNJ11</text>
<text x="128.2" y="82.1">5%</text>
<text x="131" y="78.8">4</text>
<text x="131" y="83.8">1</text>
<text x="147.3" y="78.3">J1_AD7</text>
<text x="147.3" y="83.3">J1_AD8</text>
<text x="168.3" y="83.3">C21</text>
<text x="168.3" y="78.3">A22</text>
<text x="174" y="79.2">AD7</text>
<text x="204.2" y="79.2">LOCK#</text>
<text x="212" y="83.3">E17</text>
<text x="212" y="78.3">E16</text>
<text x="231.1" y="78.3">J1_LOCK#</text>
<text x="231.1" y="83.3">J1_PERR#</text>
<text x="251.4" y="83.8">3</text>
<text x="251.4" y="78.8">2</text>
<text x="253.3" y="82.1">10R</text>
<text x="253.8" y="79.2">RNJ08</text>
<text x="257.8" y="82.1">5%</text>
<text x="260.5" y="83.8">6</text>
<text x="260.5" y="78.8">7</text>
<text x="274.3" y="83.3">PCI_PERR#</text>
<text x="274.3" y="78.3">PCI_LOCK#</text>
<text x="302.2" y="79.2">4-C3</text>
<text x="77" y="84.3">4-D7</text>
<text x="77" y="89.3">4-D7</text>
<text x="101.6" y="88.4">PCI_AD09</text>
<text x="121.9" y="88.9">6</text>
<text x="123.8" y="87.1">10R</text>
<text x="124.3" y="89.3">RNJ11</text>
<text x="124.3" y="84.3">RNJ11</text>
<text x="128.2" y="87.1">5%</text>
<text x="131" y="88.9">3</text>
<text x="147.3" y="88.4">J1_AD9</text>
<text x="168.3" y="88.4">B21</text>
<text x="174" y="84.3">AD8</text>
<text x="174" y="89.3">AD9</text>
<text x="204.2" y="84.3">PERR#</text>
<text x="204.2" y="89.3">SERR#</text>
<text x="212" y="88.4">A18</text>
<text x="231.1" y="88.4">J1_SERR#</text>
<text x="251.4" y="88.9">4</text>
<text x="253.3" y="87.1">10R</text>
<text x="253.8" y="84.3">RNJ08</text>
<text x="253.8" y="89.3">RNJ08</text>
<text x="257.8" y="87.1">5%</text>
<text x="260.5" y="88.9">5</text>
<text x="274.3" y="88.4">PCI_SERR#</text>
<text x="302.2" y="84.3">4-C3</text>
<text x="302.2" y="89.3">4-C3</text>
<text x="77" y="94.4">4-D7</text>
<text x="101.6" y="93.5">PCI_AD10</text>
<text x="121.9" y="94">5</text>
<text x="123.8" y="92.2">10R</text>
<text x="124.3" y="94.4">RNJ10</text>
<text x="128.2" y="92.2">5%</text>
<text x="131" y="94">4</text>
<text x="147.3" y="93.5">J1_AD10</text>
<text x="168.3" y="93.5">E20</text>
<text x="174" y="94.4">AD10</text>
<text x="204.2" y="94.4">STOP#</text>
<text x="212" y="93.5">D16</text>
<text x="231.1" y="93.5">J1_STOP#</text>
<text x="251.4" y="94">1</text>
<text x="253.3" y="92.2">10R</text>
<text x="253.8" y="94.4">RNJ08</text>
<text x="257.8" y="92.2">5%</text>
<text x="260.5" y="94">8</text>
<text x="274.3" y="93.5">PCI_STOP#</text>
<text x="302.2" y="94.4">4-C3</text>
<text x="77" y="99.5">4-C7</text>
<text x="101.6" y="98.6">PCI_AD11</text>
<text x="121.9" y="99.1">6</text>
<text x="123.8" y="97.3">10R</text>
<text x="124.3" y="99.5">RNJ10</text>
<text x="128.2" y="97.3">5%</text>
<text x="131" y="99.1">3</text>
<text x="147.3" y="98.6">J1_AD11</text>
<text x="168.3" y="98.6">D20</text>
<text x="174" y="99.5">AD11</text>
<text x="204.2" y="99.5">TRDY#</text>
<text x="212" y="98.6">E15</text>
<text x="231.1" y="98.6">J1_TRDY#</text>
<text x="251.4" y="99.1">3</text>
<text x="253.3" y="97.3">10R</text>
<text x="253.8" y="99.5">RNJ07</text>
<text x="257.8" y="97.3">5%</text>
<text x="260.5" y="99.1">6</text>
<text x="274.3" y="98.6">PCI_TRDY#</text>
<text x="302.2" y="99.5">4-C3</text>
<text x="77" y="104.6">4-C7</text>
<text x="101.6" y="103.7">PCI_AD12</text>
<text x="121.9" y="104.2">7</text>
<text x="123.8" y="102.4">10R</text>
<text x="123.8" y="107.5">10R</text>
<text x="124.3" y="104.6">RNJ10</text>
<text x="128.2" y="102.4">5%</text>
<text x="128.2" y="107.5">5%</text>
<text x="131" y="104.2">2</text>
<text x="147.3" y="103.7">J1_AD12</text>
<text x="168.3" y="103.7">A20</text>
<text x="174" y="104.6">AD12</text>
<text x="77" y="109.6">4-C7</text>
<text x="101.6" y="108.7">PCI_AD13</text>
<text x="101.6" y="113.8">PCI_AD14</text>
<text x="121.9" y="109.2">8</text>
<text x="123.8" y="112.5">10R</text>
<text x="124.3" y="109.6">RNJ10</text>
<text x="128.2" y="112.5">5%</text>
<text x="131" y="109.2">1</text>
<text x="147.3" y="108.7">J1_AD13</text>
<text x="147.3" y="113.8">J1_AD14</text>
<text x="168.3" y="113.8">C19</text>
<text x="168.3" y="108.7">E19</text>
<text x="174" y="109.6">AD13</text>
<text x="204.2" y="109.6">REQ0#</text>
<text x="212" y="113.8">E5</text>
<text x="212" y="108.7">A6</text>
<text x="231.1" y="108.7">J1_REQ#</text>
<text x="231.1" y="113.8">J1_GNT#</text>
<text x="302.2" y="109.6">4-B3</text>
<text x="77" y="114.7">4-C7</text>
<text x="77" y="119.8">4-C7</text>
<text x="101.6" y="118.9">PCI_AD15</text>
<text x="121.9" y="114.3">5</text>
<text x="121.9" y="119.4">6</text>
<text x="123.8" y="117.6">10R</text>
<text x="124.3" y="114.7">RNJ09</text>
<text x="124.3" y="119.8">RNJ09</text>
<text x="128.2" y="117.6">5%</text>
<text x="131" y="114.3">4</text>
<text x="131" y="119.4">3</text>
<text x="147.3" y="118.9">J1_AD15</text>
<text x="168.3" y="118.9">B19</text>
<text x="174" y="114.7">AD14</text>
<text x="174" y="119.8">AD15</text>
<text x="203.2" y="119.8">REQ64#</text>
<text x="204.2" y="114.7">GNT0#</text>
<text x="212" y="118.9">B25</text>
<text x="302.2" y="114.7">4-B7</text>
<text x="77" y="124.9">4-C7</text>
<text x="101.6" y="124">PCI_AD16</text>
<text x="121.9" y="124.5">7</text>
<text x="123.8" y="122.7">10R</text>
<text x="124.3" y="124.9">RNJ06</text>
<text x="128.2" y="122.7">5%</text>
<text x="131" y="124.5">2</text>
<text x="147.3" y="124">J1_AD16</text>
<text x="168.3" y="124">C11</text>
<text x="174" y="124.9">AD16</text>
<text x="203.2" y="124.9">ACK64#</text>
<text x="212" y="124">E24</text>
<text x="77" y="130">4-C7</text>
<text x="101.6" y="129">PCI_AD17</text>
<text x="121.9" y="129.6">6</text>
<text x="123.8" y="127.8">10R</text>
<text x="124.3" y="130">RNJ06</text>
<text x="128.2" y="127.8">5%</text>
<text x="131" y="129.6">3</text>
<text x="147.3" y="129">J1_AD17</text>
<text x="168.3" y="129">B11</text>
<text x="174" y="130">AD17</text>
<text x="77" y="135">4-C7</text>
<text x="101.6" y="134.1">PCI_AD18</text>
<text x="121.9" y="134.6">5</text>
<text x="123.8" y="137.9">10R</text>
<text x="123.8" y="132.9">10R</text>
<text x="124.3" y="135">RNJ06</text>
<text x="128.2" y="137.9">5%</text>
<text x="128.2" y="132.9">5%</text>
<text x="131" y="134.6">4</text>
<text x="147.3" y="134.1">J1_AD18</text>
<text x="168.3" y="134.1">A11</text>
<text x="174" y="135">AD18</text>
<text x="204.2" y="135">INTA#</text>
<text x="212" y="134.1">A3</text>
<text x="231.1" y="134.1">J1_INTA#</text>
<text x="251.4" y="134.6">5</text>
<text x="253.3" y="132.9">10R</text>
<text x="253.3" y="137.9">10R</text>
<text x="253.8" y="135">RNJ01</text>
<text x="257.8" y="132.9">5%</text>
<text x="257.8" y="137.9">5%</text>
<text x="260.5" y="134.6">4</text>
<text x="274.3" y="134.1">PCI_INTA#</text>
<text x="302.2" y="135">4-C3</text>
<text x="77" y="140.1">4-C7</text>
<text x="101.6" y="139.2">PCI_AD19</text>
<text x="121.9" y="139.7">7</text>
<text x="123.8" y="143">10R</text>
<text x="124.3" y="140.1">RNJ05</text>
<text x="128.2" y="143">5%</text>
<text x="131" y="139.7">2</text>
<text x="147.3" y="139.2">J1_AD19</text>
<text x="168.3" y="139.2">E10</text>
<text x="174" y="140.1">AD19</text>
<text x="204.2" y="140.1">INTB#</text>
<text x="212" y="139.2">B3</text>
<text x="231.1" y="139.2">J1_INTB#</text>
<text x="251.4" y="139.7">6</text>
<text x="253.3" y="143">10R</text>
<text x="253.8" y="140.1">RNJ01</text>
<text x="257.8" y="143">5%</text>
<text x="260.5" y="139.7">3</text>
<text x="274.3" y="139.2">PCI_INTB#</text>
<text x="302.2" y="140.1">4-C3</text>
<text x="77" y="145.2">4-C7</text>
<text x="101.6" y="144.3">PCI_AD20</text>
<text x="101.6" y="149.4">PCI_AD21</text>
<text x="121.9" y="149.9">5</text>
<text x="121.9" y="144.8">6</text>
<text x="123.8" y="148.1">10R</text>
<text x="124.3" y="145.2">RNJ05</text>
<text x="128.2" y="148.1">5%</text>
<text x="131" y="149.9">4</text>
<text x="131" y="144.8">3</text>
<text x="147.3" y="144.3">J1_AD20</text>
<text x="147.3" y="149.4">J1_AD21</text>
<text x="168.3" y="149.4">A10</text>
<text x="168.3" y="144.3">D10</text>
<text x="174" y="145.2">AD20</text>
<text x="204.2" y="145.2">INTC#</text>
<text x="212" y="149.4">E3</text>
<text x="212" y="144.3">C3</text>
<text x="231.1" y="144.3">J1_INTC#</text>
<text x="231.1" y="149.4">J1_INTD#</text>
<text x="251.4" y="149.9">7</text>
<text x="251.4" y="144.8">8</text>
<text x="253.3" y="148.1">10R</text>
<text x="253.8" y="145.2">RNJ01</text>
<text x="257.8" y="148.1">5%</text>
<text x="260.5" y="149.9">2</text>
<text x="260.5" y="144.8">1</text>
<text x="274.3" y="144.3">PCI_INTC#</text>
<text x="274.3" y="149.4">PCI_INTD#</text>
<text x="302.2" y="145.2">4-C3</text>
<text x="77" y="150.3">4-C7</text>
<text x="77" y="155.4">4-C7</text>
<text x="101.6" y="154.4">PCI_AD22</text>
<text x="121.9" y="155">8</text>
<text x="123.8" y="153.2">10R</text>
<text x="124.3" y="150.3">RNJ05</text>
<text x="124.3" y="155.4">RNJ05</text>
<text x="128.2" y="153.2">5%</text>
<text x="131" y="155">1</text>
<text x="147.3" y="154.4">J1_AD22</text>
<text x="169.3" y="154.4">E9</text>
<text x="174" y="150.3">AD21</text>
<text x="174" y="155.4">AD22</text>
<text x="204.2" y="150.3">INTD#</text>
<text x="205.3" y="155.4">INTP</text>
<text x="212" y="154.4">D4</text>
<text x="253.8" y="150.3">RNJ01</text>
<text x="302.2" y="150.3">4-B3</text>
<text x="77" y="160.4">4-C7</text>
<text x="101.6" y="159.5">PCI_AD23</text>
<text x="121.9" y="160">5</text>
<text x="123.8" y="158.3">10R</text>
<text x="124.3" y="160.4">RNJ04</text>
<text x="128.2" y="158.3">5%</text>
<text x="131" y="160">4</text>
<text x="147.3" y="159.5">J1_AD23</text>
<text x="169.3" y="159.5">C9</text>
<text x="174" y="160.4">AD23</text>
<text x="205.3" y="160.4">INTS</text>
<text x="212" y="159.5">E4</text>
<text x="77" y="165.5">4-C7</text>
<text x="101.6" y="164.6">PCI_AD24</text>
<text x="121.9" y="165.1">8</text>
<text x="123.8" y="163.3">10R</text>
<text x="124.3" y="165.5">RNJ04</text>
<text x="128.2" y="163.3">5%</text>
<text x="131" y="165.1">1</text>
<text x="147.3" y="164.6">J1_AD24</text>
<text x="169.3" y="164.6">E8</text>
<text x="174" y="165.5">AD24</text>
<text x="274.5" y="162.6">1</text>
<text x="274.5" y="166.1">2</text>
<text x="278.1" y="162.6">CJ02</text>
<text x="278.1" y="164.3">100nF</text>
<text x="278.1" y="166.1">16V</text>
<text x="77" y="170.6">4-C7</text>
<text x="101.6" y="169.7">PCI_AD25</text>
<text x="121.9" y="170.2">5</text>
<text x="123.8" y="168.4">10R</text>
<text x="123.8" y="173.5">10R</text>
<text x="124.3" y="170.6">RNJ03</text>
<text x="128.2" y="168.4">5%</text>
<text x="128.2" y="173.5">5%</text>
<text x="131" y="170.2">4</text>
<text x="147.3" y="169.7">J1_AD25</text>
<text x="169.3" y="169.7">D8</text>
<text x="174" y="170.6">AD25</text>
<text x="201.1" y="170.6">IPMB_PWR</text>
<text x="212" y="169.7">A4</text>
<text x="231.1" y="169.7">J1_SMB_PWR</text>
<text x="302.2" y="170.6">8-C1</text>
<text x="77" y="175.7">4-C7</text>
<text x="101.6" y="174.8">PCI_AD26</text>
<text x="101.6" y="179.8">PCI_AD27</text>
<text x="121.9" y="175.3">6</text>
<text x="123.8" y="178.6">10R</text>
<text x="124.3" y="175.7">RNJ03</text>
<text x="128.2" y="178.6">5%</text>
<text x="131" y="175.3">3</text>
<text x="147.3" y="174.8">J1_AD26</text>
<text x="147.3" y="179.8">J1_AD27</text>
<text x="169.3" y="179.8">E7</text>
<text x="169.3" y="174.8">A8</text>
<text x="174" y="175.7">AD26</text>
<text x="201.1" y="175.7">IPMB_SCL</text>
<text x="212" y="179.8">C17</text>
<text x="212" y="174.8">B17</text>
<text x="231.1" y="174.8">J1_SMB_CLK</text>
<text x="231.1" y="179.8">J1_SMB_DAT</text>
<text x="302.2" y="175.7">8-B1</text>
<text x="77" y="180.8">4-C7</text>
<text x="77" y="185.8">4-C7</text>
<text x="101.6" y="184.9">PCI_AD28</text>
<text x="121.9" y="180.3">7</text>
<text x="121.9" y="185.4">8</text>
<text x="123.8" y="183.6">10R</text>
<text x="124.3" y="180.8">RNJ03</text>
<text x="124.3" y="185.8">RNJ03</text>
<text x="128.2" y="183.6">5%</text>
<text x="131" y="180.3">2</text>
<text x="131" y="185.4">1</text>
<text x="147.3" y="184.9">J1_AD28</text>
<text x="169.3" y="184.9">C7</text>
<text x="174" y="180.8">AD27</text>
<text x="174" y="185.8">AD28</text>
<text x="201.1" y="180.8">IPMB_SDA</text>
<text x="201.1" y="185.8">HEALTHY#</text>
<text x="212" y="184.9">B4</text>
<text x="302.2" y="180.8">8-B1</text>
<text x="77" y="190.9">4-C7</text>
<text x="101.6" y="190">PCI_AD29</text>
<text x="121.9" y="190.5">6</text>
<text x="123.8" y="188.7">10R</text>
<text x="124.3" y="190.9">RNJ02</text>
<text x="128.2" y="188.7">5%</text>
<text x="131" y="190.5">3</text>
<text x="147.3" y="190">J1_AD29</text>
<text x="169.3" y="190">B7</text>
<text x="174" y="190.9">AD29</text>
<text x="204.2" y="190.9">ENUM#</text>
<text x="212" y="190">C25</text>
<text x="266.6" y="190">force 33MHz</text>
<text x="77" y="196">4-C7</text>
<text x="101.6" y="195.1">PCI_AD30</text>
<text x="121.9" y="195.6">7</text>
<text x="123.8" y="193.8">10R</text>
<text x="124.3" y="196">RNJ02</text>
<text x="128.2" y="193.8">5%</text>
<text x="131" y="195.6">2</text>
<text x="147.3" y="195.1">J1_AD30</text>
<text x="169.3" y="195.1">A7</text>
<text x="174" y="196">AD30</text>
<text x="204.2" y="196">M66EN</text>
<text x="212" y="195.1">D21</text>
<text x="231.1" y="195.1">J1_M66EN</text>
<text x="266.6" y="192.5">if stuffed</text>
<text x="302.2" y="196">4-C3</text>
<text x="77" y="201.1">4-C7</text>
<text x="101.6" y="200.2">PCI_AD31</text>
<text x="121.9" y="200.7">5</text>
<text x="123.8" y="198.9">10R</text>
<text x="124.3" y="201.1">RNJ02</text>
<text x="128.2" y="198.9">5%</text>
<text x="131" y="200.7">4</text>
<text x="147.3" y="200.2">J1_AD31</text>
<text x="169.3" y="200.2">E6</text>
<text x="174" y="201.1">AD31</text>
<text x="254.2" y="203.2">1</text>
<text x="257.8" y="203.2">CJ01</text>
<text x="274.8" y="201.4">1</text>
<text x="275.8" y="204">RJ01</text>
<text x="123.8" y="209">10R</text>
<text x="128.2" y="209">5%</text>
<text x="204.2" y="206.1">TRST#</text>
<text x="212" y="205.2">C1</text>
<text x="254.2" y="206.8">2</text>
<text x="257.8" y="205">10nF</text>
<text x="257.8" y="206.8">25V</text>
<text x="275.8" y="205.7">0R</text>
<text x="275.8" y="207.5">0%</text>
<text x="77" y="211.2">4-C7</text>
<text x="101.6" y="210.3">PCI_PAR</text>
<text x="121.9" y="210.8">8</text>
<text x="124.3" y="211.2">RNJ09</text>
<text x="131" y="210.8">1</text>
<text x="147.3" y="210.3">J1_PAR</text>
<text x="168.3" y="210.3">D18</text>
<text x="174" y="211.2">PAR</text>
<text x="206.3" y="211.2">TCK</text>
<text x="212" y="215.4">C2</text>
<text x="212" y="210.3">A2</text>
<text x="274.8" y="211.6">2</text>
<text x="279.3" y="211.2">no stuff</text>
<text x="77" y="221.4">4-C7</text>
<text x="101.6" y="220.5">PCI_CBE0#</text>
<text x="121.9" y="221">7</text>
<text x="123.8" y="219.2">10R</text>
<text x="124.3" y="221.4">RNJ11</text>
<text x="128.2" y="219.2">5%</text>
<text x="131" y="221">2</text>
<text x="147.3" y="220.5">J1_CBE0#</text>
<text x="168.3" y="220.5">E21</text>
<text x="174" y="221.4">C/BE0#</text>
<text x="206.3" y="216.3">TMS</text>
<text x="206.3" y="221.4">TDO</text>
<text x="212" y="220.5">D2</text>
<text x="218.4" y="220.5">J1_TDO</text>
<text x="77" y="226.5">4-C7</text>
<text x="101.6" y="225.5">PCI_CBE1#</text>
<text x="121.9" y="226.1">7</text>
<text x="123.8" y="224.3">10R</text>
<text x="124.3" y="226.5">RNJ09</text>
<text x="128.2" y="224.3">5%</text>
<text x="131" y="226.1">2</text>
<text x="147.3" y="225.5">J1_CBE1#</text>
<text x="168.3" y="225.5">E18</text>
<text x="174" y="226.5">C/BE1#</text>
<text x="206.3" y="226.5">TDI</text>
<text x="212" y="225.5">E2</text>
<text x="218.4" y="225.5">J1_TDI</text>
<text x="231" y="226.1">1</text>
<text x="234.1" y="226.5">RJ02</text>
<text x="234.1" y="224.3">0R</text>
<text x="237.4" y="224.3">0%</text>
<text x="240.2" y="226.1">2</text>
<text x="77" y="231.5">4-C7</text>
<text x="101.6" y="230.6">PCI_CBE2#</text>
<text x="121.9" y="231.1">8</text>
<text x="123.8" y="229.4">10R</text>
<text x="124.3" y="231.5">RNJ06</text>
<text x="128.2" y="229.4">5%</text>
<text x="131" y="231.1">1</text>
<text x="147.3" y="230.6">J1_CBE2#</text>
<text x="168.3" y="230.6">E11</text>
<text x="174" y="231.5">C/BE2#</text>
<text x="212" y="233.2">A5</text>
<text x="77" y="236.6">4-C7</text>
<text x="101.6" y="235.7">PCI_CBE3#</text>
<text x="121.9" y="236.2">7</text>
<text x="123.8" y="234.4">10R</text>
<text x="124.3" y="236.6">RNJ04</text>
<text x="128.2" y="234.4">5%</text>
<text x="131" y="236.2">2</text>
<text x="147.3" y="235.7">J1_CBE3#</text>
<text x="169.3" y="235.7">A9</text>
<text x="174" y="236.6">C/BE3#</text>
<text x="201.1" y="236.6">BRSVP1B5</text>
<text x="201.1" y="234.1">BRSVP1A5</text>
<text x="212" y="235.7">B5</text>
<text x="172.7" y="240.5">250.0525.10.01</text>
</g>
</svg>
